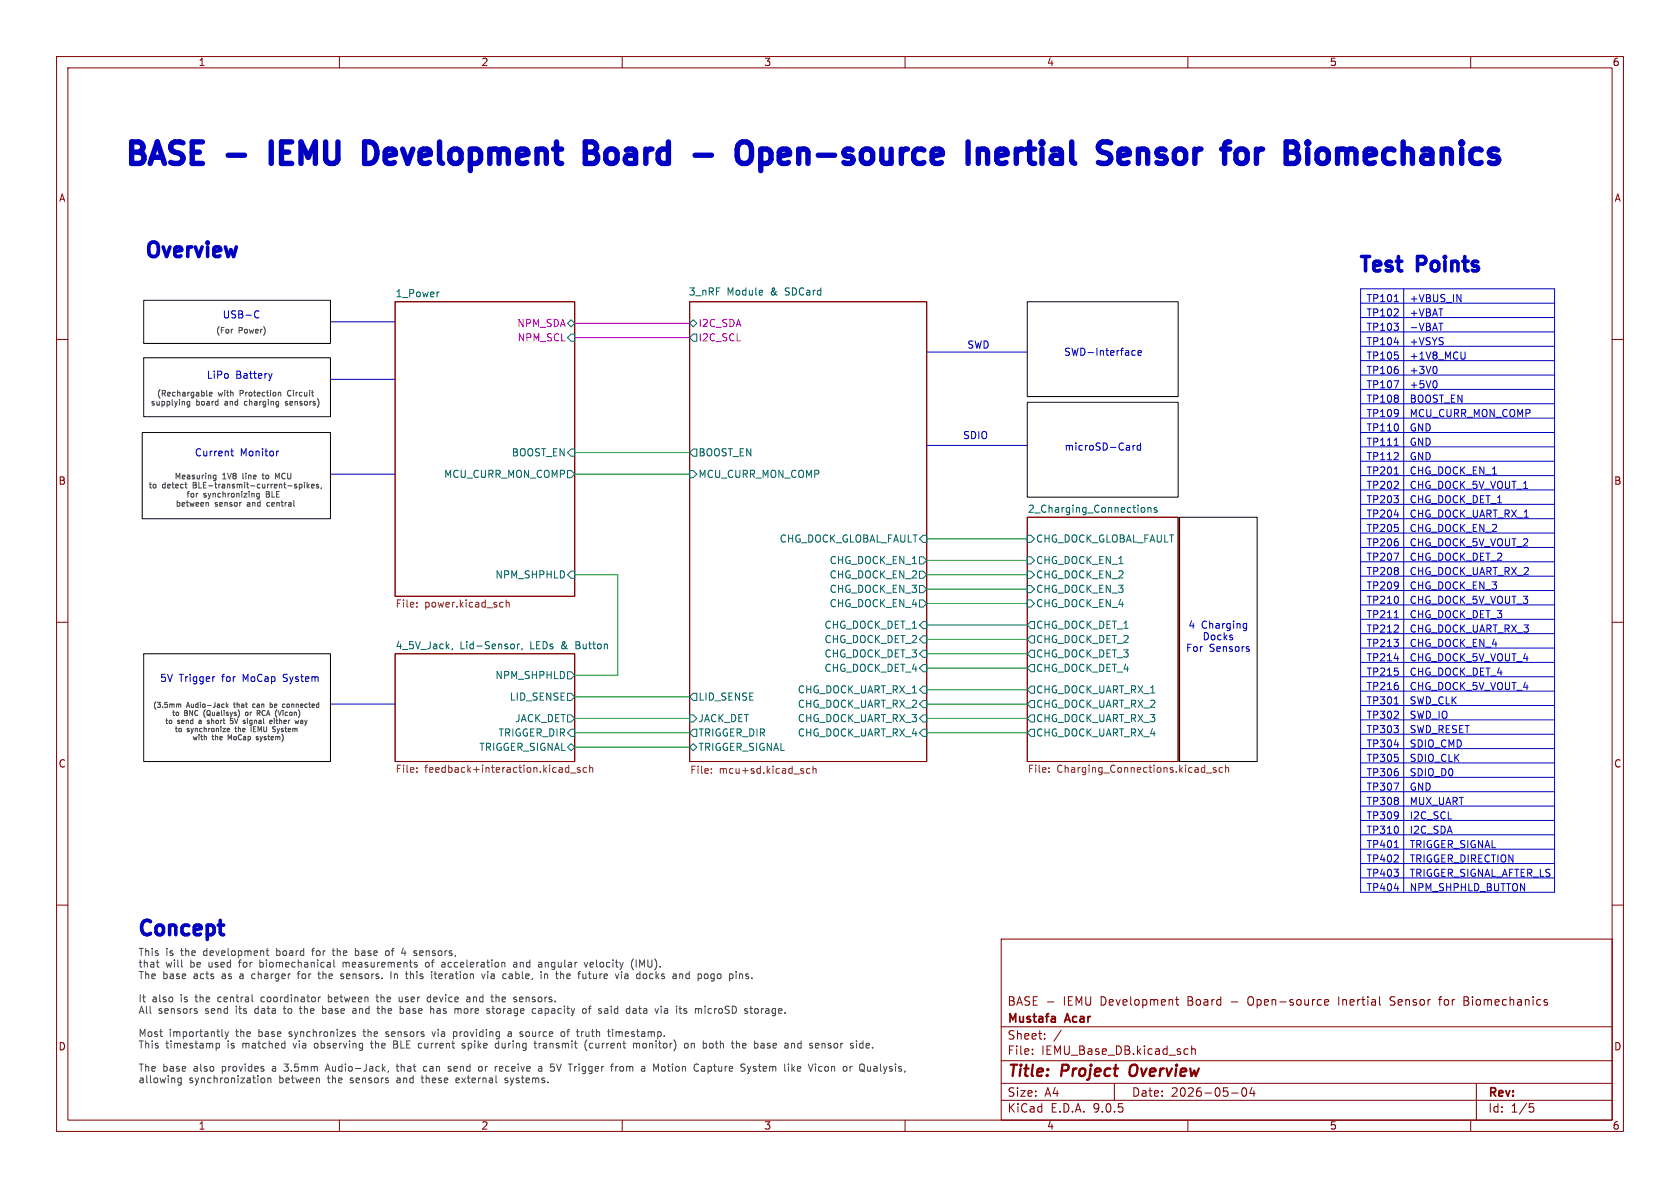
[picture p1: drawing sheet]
<svg xmlns="http://www.w3.org/2000/svg" width="297mm" height="210mm" viewBox="0 0 297 210" stroke-linecap="round" stroke-linejoin="round" font-family="sans-serif">
<g fill="none" stroke="#840000" stroke-width=".18">
<path d="M10 10h277v190h-277zM12 12h273v186h-273zM60 10v2M110 10v2M160 10v2M210 10v2M260 10v2M69.8 53.3h31.8v52.1h-31.8zM121.9 53.3h41.9v81.3h-41.9zM10 60h2M285 60h2M181.6 91.4h26.7v43.2h-26.7z"/>
<path d="M10 110h2M69.8 115.6h31.8v19h-31.8zM285 110h2M10 160h2M177 166h108v32h-108zM185.2 177.1h1.1M207.8 176.7h.6M208 176.2v1.3l.4 .2M234.2 177.2l.7-.1-.1-.3-.4-.1-.2 .2v.7h.6M236.7 176.2v1.5M245.7 177.6l.6 .1M246 176.2l-.3 .3 .1 .3 .2 .1"/>
<path d="M254.3 176.7h.6M254.9 176.2l-.4 .2v1.3M258.8 176.9h.5M259.3 176.9l.2 .1M259.5 176.3l-.7-.1v1.5h.6M259.5 176.8l-.2 .1M273.5 177.3v.3M285 160h2M60 198v2M110 198v2M160 198v2M177 194.5h108"/>
<path d="M177 191.5h108M177 187.5h108M177 181.5h108M182.5 186.3v.1M182.5 185.5v.1M184.7 183.6v.1M184.7 182.8v.1M187.6 182.1l-1.3 2M197 191.5v3M209.6 185.4l.4 .1M210 198v2M210 186.3l-.4 .1"/>
<path d="M210.7 185.5l.2-.1 .3 .1 .1 .9M210.7 184.9v1.5M217.7 193.2h1.2M219.7 192.4l.2-.1a.81 .81 0 0 1 .6 .6 .81 .81 0 0 1-.3 .8l-.2 .1a.81 .81 0 0 1-.3-1.4zM221.3 192.2l-.3 1.1h.9M221.7 192.8v1M260 198v2M261 191.5v6.5M270.4 195.1h.7M270.5 195.7h.4l.3 .3-.2 .5-.5 .1"/>
</g>
<path d="M199.9 188.5a1.5 1.5 0 0 0 0 1.6" fill="none" stroke="#840000" stroke-width=".4"/>
<g fill="none" stroke="#006464" stroke-width=".18">
<path d="M77.6 51.6l-.2 .1M100.3 57.2l.7-.7 .6 .7-.6 .6zM100.3 59.7l.7-.6h.6v1.2h-.6zM121.9 57.2l.7-.7 .6 .7-.6 .6zM122.6 59.1h.6v1.2h-.6l-.7-.6zM101 79.4h.6v1.2h-.6l-.7-.6zM100.3 83.2h.7l.6 .6-.6 .7h-.7zM121.9 83.2h.7l.6 .6-.6 .7h-.7zM121.9 80l.7-.6h.6v1.2h-.6zM162.6 98.4h.6l.6 .7-.6 .6h-.6zM163.2 94.6h.6v1.3h-.6l-.6-.6zM181.6 94.6h.6l.7 .7-.7 .6h-.6z"/>
<path d="M181.6 98.4h.6l.7 .7-.7 .6h-.6zM202 89.7l.3 .1 .1 .2-.1 .4-.3 .2M202.9 89.8l.2-.1 .3 .1 .1 .8M202.9 89.7v.9M204.5 89.8l-.3-.1-.2 .2 .1 .2 .4 .1v.3h-.5M80 114.6l-.1 .3M90.7 113.8l.2 .3v.4l-.2 .2M91.5 113.8v.9M91.8 113.8l-.3 .3M92.3 114.6l-.1 .3M100.3 118.7h.7l.6 .7-.6 .6h-.7zM101 101h.6v1.2h-.6l-.7-.6z"/>
<path d="M162.6 103.5h.6l.6 .6-.6 .7h-.6zM162.6 106h.6l.6 .7-.6 .6h-.6zM162.6 101h.6l.6 .6-.6 .6h-.6zM163.2 114.9h.6v1.3h-.6l-.6-.6zM163.2 117.5h.6v1.2h-.6l-.6-.6zM163.2 112.4h.6v1.3h-.6l-.6-.7zM163.2 109.9h.6v1.2h-.6l-.6-.6zM181.6 103.5h.6l.7 .6-.7 .7h-.6zM181.6 106h.6l.7 .7-.7 .6h-.6zM181.6 101h.6l.7 .6-.7 .6h-.6zM182.2 117.5h.7v1.2h-.7l-.6-.6zM182.2 112.4h.7v1.3h-.7l-.6-.7z"/>
<path d="M182.2 114.9h.7v1.3h-.7l-.6-.6zM182.2 109.9h.7v1.2h-.7l-.6-.6zM100.3 126.4h.7l.6 .6-.6 .6h-.7zM100.3 132.1l.7-.7 .6 .7-.6 .6zM100.3 129.5l.7-.6h.6v1.3h-.6zM100.3 122.6h.7l.6 .6-.6 .6h-.7zM121.9 126.4h.7l.6 .6-.6 .6h-.7zM121.9 132.1l.7-.7 .6 .7-.6 .6zM122.6 128.9h.6v1.3h-.6l-.7-.7zM122.6 122.6h.6v1.2h-.6l-.7-.6zM163.2 121.3h.6v1.3h-.6l-.6-.7zM163.2 123.8h.6v1.3h-.6l-.6-.6z"/>
<path d="M163.2 128.9h.6v1.3h-.6l-.6-.7zM163.2 126.4h.6v1.2h-.6l-.6-.6zM182.2 121.3h.7v1.3h-.7l-.6-.7zM182.2 126.4h.7v1.2h-.7l-.6-.6zM182.2 123.8h.7v1.3h-.7l-.6-.6zM182.2 128.9h.7v1.3h-.7l-.6-.7z"/>
</g>
<g fill="none" stroke="#725600" stroke-width=".18">
<path d="M73.7 106.5v.2M73.7 107.2v.1M88.6 106.5h.3M88.9 107.3h-.3M89.5 106.6l.2-.1h.3v.8M89.5 106v1.3M73.7 136.4v.1M73.7 135.7v.2M100.2 135.7h.4M100.6 135.3v1.2M100.6 136.5h-.4M100.9 136.6h.9"/>
<path d="M102.5 135.7h-.3l-.1 .2v.1l.4 .2v.3h-.4M103.7 135.7h-.4l-.2 .2 .1 .6h.5M104.2 135.8l.2-.1h.3l.1 .8M104.2 135.3v1.2M125.8 136.6v.1M125.8 135.9v.1M143.2 135.9h-.4l-.2 .2 .1 .5h.5M143.7 136l.2-.1h.3l.1 .8M143.7 135.4v1.3M185.5 136.4v.1M185.5 135.7v.2M213.3 136.6h.9"/>
<path d="M215 135.7h-.3l-.2 .2v.1l.5 .2v.3h-.5M216.1 135.7h-.3l-.3 .2 .1 .6h.5M216.7 135.8l.1-.1h.3l.1 .8M216.7 135.3v1.2"/>
</g>
<g fill="none" stroke="#0000c2" stroke-width=".18">
<path d="M45.2 55l.3-.1 .3 .2M45.8 56.1l-.3 .1-.3-.1M58.4 56.9h11.4M240.5 53.6h34.3M240.5 56.1h34.3M240.5 58.7h34.3M240.5 51.1h34.3v106.6h-34.3zM246.5 53.3h.7M248.2 51.1v106.6M254.4 57.1h.7M257.6 52.1l.7 1.2v-1.2M40.8 79.7h.5"/>
<path d="M41 79.3v1.1l.3 .2M48.1 66l-.3 .9M49.3 79.7l-.3 .2M58.4 67.1h11.4M163.8 62.2h17.8M163.8 78.7h17.8M200.2 62.7l.1 .1h.4M200.3 78.7v.9M200.7 78.7l-.4 .3M200.7 62h-.4l-.1 .1M201.2 62.4l.6-.1-.1-.3h-.3l-.2 .1v.7h.5M201.6 78.8l-.3-.1-.3 .3 .1 .5h.5"/>
<path d="M201.6 78.3v1.3M240.5 61.2h34.3M240.5 63.8h34.3M240.5 66.3h34.3M240.5 68.8h34.3M240.5 71.4h34.3M240.5 73.9h34.3M240.5 76.5h34.3M240.5 79h34.3M246.4 67.3h.9l-.6 1.3M246.5 60.5h.8M246.5 78.7h.7"/>
<path d="M253.7 64.8a.79 .79 0 0 1 0 1.2M253.7 67.3a.79 .79 0 0 1 0 1.3M259 62.2v1l-.2 .3M58.4 83.8h11.4M240.5 81.5h34.3M240.5 84.1h34.3M240.5 86.6h34.3M240.5 89.2h34.3M240.5 91.7h34.3M240.5 94.2h34.3M240.5 96.8h34.3M240.5 99.3h34.3"/>
<path d="M246.4 97.8h.9l-.6 1.2M246.5 83.8h.7M246.5 91h.8M37.9 119.6h.1M220 110.2l.4 .1M220.4 110.2v1l-.1 .2-.3 .1M220.4 111l-.4 .1M220.8 114.8v.3M240.5 101.9h34.3M240.5 104.4h34.3M240.5 106.9h34.3M240.5 109.5h34.3"/>
<path d="M240.5 112h34.3M240.5 114.6h34.3M240.5 117.1h34.3M240.5 119.6h34.3M246.5 109.2h.7M246.5 116.4h.8M58.4 124.5h11.4M240.5 122.2h34.3M240.5 124.7h34.3M240.5 127.3h34.3M240.5 129.8h34.3M240.5 132.3h34.3"/>
<path d="M240.5 134.9h34.3M240.5 137.4h34.3M240.5 140h34.3M246.4 138.4h.9l-.6 1.3M246.5 124.4h.7M246.5 131.6h.8M240.5 142.5h34.3M240.5 145h34.3M240.5 147.6h34.3M240.5 150.1h34.3M240.5 152.7h34.3M240.5 155.2h34.3"/>
<path d="M246.5 149.8h.7M246.5 157h.8"/>
</g>
<g fill="none" stroke="#009600" stroke-width=".18">
<path d="M101.6 83.8h20.3M101.6 80h20.3M163.8 95.3h17.8M163.8 99.1h17.8M101.6 101.6h7.6v17.8h-7.6M163.8 104.1h17.8M163.8 113h17.8M163.8 118.1h17.8M163.8 115.6h17.8M163.8 101.6h17.8M163.8 106.7h17.8M163.8 110.5h17.8"/>
<path d="M101.6 129.5h20.3M101.6 127h20.3M101.6 123.2h20.3M101.6 132.1h20.3M163.8 129.5h17.8M163.8 127h17.8M163.8 124.5h17.8M163.8 121.9h17.8"/>
</g>
<path d="M101.6 59.7h20.3M101.6 57.2h20.3" fill="none" stroke="#c200c2" stroke-width=".18"/>
<g fill="none" stroke="#484848" stroke-width=".18">
<path d="M41.1 58.2h.1M33.1 71.1v.4l.4 .1M33.5 71v.8l-.2 .2-.2-.1M36.5 69v.9l.2 .1M37 69.7l.5-.1-.1-.2-.2-.1-.2 .2 .1 .5h.3M43.3 71.1v.4M49.3 69.4h.3v.6M50.4 71.6h.3M50.7 71l-.3 .1 .1 .1 .2 .1M50.9 69.2v.6M32.9 86.2l.2 .1M36.8 88.9v.6"/>
<path d="M38.2 84v.8l-.2 .2-.2-.1M38.2 84h-.3l-.2 .2 .1 .4h.4M44.9 87.3v.6M45.4 87.3v.5h.4M45.8 87.2v.8l-.1 .2h-.3M46.3 84h.4M47.2 88.9v.5M49 84.4l-.3-.7v1M52.2 85.9l.2 .1 .1 .1-.3 .2M52.2 85.6h.2M52.9 85.6h.3l.2 .2-.1 .4h-.4M52.9 85.6v1"/>
<path d="M53.8 85.3v.1M53.8 85.6v.7M54.3 85.3v1M54.4 85.9l.3 .4M54.7 85.6l-.4 .4M55.1 85.9l.4-.1v-.2h-.3l-.1 .1v.5h.4M56.3 85.6h-.2l-.2 .1 .1 .2 .3 .1v.2h-.4M56.8 86.2l-.1 .2M31.5 124.5l.1 .1M31.6 124.6v.5M31.6 124.6l.1-.1h.2l.1 .6M36.5 130.3v.5"/>
<path d="M36.6 127.9h.3M36.6 127.4l.3 .2M39.5 124.5h.1M39.6 125l-.1 .1M40 124.2v.9M40.1 124.7l.2 .4M40.2 129.1l.4-.1-.1-.2h-.2l-.1 .1v.4h.3M40.3 124.5l-.3 .3M40.7 127.8l.4 .1M42.2 125.7l.1 .5-.2 .6M43.6 125.9l-.2 .2v.2l.2 .2M44.4 128.5v.8"/>
<path d="M44.8 124.5l-.1 .1v.3l.1 .2M45.3 130.7l.3 .1M45.5 125.6v.9M45.6 130.2l-.3 .1 .3 .2M45.7 126.1l.3 .4M45.9 126l-.4 .1M47.7 127.6l.4-.1v-.1l-.3-.1-.1 .1v.5h.4M47.8 124.5h.2l.2 .1M47.8 124.2v.9h.2l.2-.2M48.3 128.8l.4 .2M48.3 128.5h.4M48.5 127.3v.6"/>
<path d="M48.7 129.3h-.5M49.1 125.6l.3 .9M50.1 124.5h.3M50.4 125l-.3 .1M52.8 127.3l-.2 .6-.1-.4M53.4 127.6l-.3 .1v.2h.3M27.6 170.1h.5M27.9 170.9l.2 .1M32.2 170.9l.1 .1M34.7 178.7l.2 .2-.2 .2M34.7 178.3l.1 .1M44.7 172.2l-.2 .2v.4l.2 .2"/>
<path d="M46 169.7v1.3M46 170.9l.1 .1M46.4 176.2l-.3 .3v.4l.3 .2M47 168.1h.5M47.2 167.6v1.1l.3 .2M50.1 178.3h.4M50.2 177.9l.1 1.2M52.5 172.2h.5M52.8 171.8l-.1 1.2M52.9 178.3h.5M53.1 177.9v1.1l.3 .1M55.1 168.1h.5"/>
<path d="M55.3 167.7v1.2M56.2 172.2h.5M56.3 176.2v.9M56.4 171.7v1.1l.3 .2M56.7 176.2l-.4 .3M57 178.4l.4-.1 .2 .1M57 177.9v1.2M57.6 179l-.2 .1h-.4M58 175.8v1.3M58 177l.4 .1M58.4 170.2v.8M58.4 170.9l-.1 .1"/>
<path d="M58.4 170.4l-.1 .1M58.4 176.2l-.4 .1M58.7 168.1h.5M58.9 167.6v1.1l.3 .2M59 169.7v1.1l.2 .2M60.3 172.2h.4M60.3 172.5l.5 .3-.1 .1-.4 .1M60.6 170.1v.9M61 170.1l-.4 .1M62.4 178.4h.5v.7M62.4 179.1h.5M62.8 168.1h.4l.2 .1"/>
<path d="M62.8 167.6v1.3M62.9 178.6l-.5 .1M63.4 168.8l-.2 .1h-.4M66.5 176.2h.4M66.6 178.3h.5M66.6 175.8v1.1l.3 .2M67 179.1h.1M67.5 177.9v1.2M67.7 178.3l-.2 .1M68.2 168.2l.4-.1 .2 .2-.1 .6h-.3l-.2-.1M69.1 171.7v1.3M69.7 172.2v.8"/>
<path d="M70.2 172.2h-.3l-.2 .1M71 168.5h.8M71.1 177l-.2 .1-.3-.1M71.1 176.2v.9M71.2 178.4l.2 .1-.2 .6M71.6 168.1v.8M71.9 178.7v.4M72.6 171.7v1.3M72.9 172.2l-.3 .1M73.7 170.6v.3M74.4 168.1l-.2 .2v.4l.2 .2M74.8 168.4l-.6 .1"/>
<path d="M75.8 170.2l-.3-.1-.3 .3 .1 .4 .2 .2 .3-.1M75.8 176.2l.3 .1M76.1 177l-.3 .1M76.1 175.8v1.3M76.7 172.2h.5M76.9 171.7v1.1l.3 .2M77.6 178.3l-.3 .1M77.7 178.7h-.3l-.2 .1 .1 .3h.4M77.8 172.2l-.2 .1v.5l.2 .2M78.2 172.5l-.6 .1M78.2 170.1h.3l.2 .2v.7M78.7 170.9l-.5 .1"/>
<path d="M78.7 170.4l-.5 .1M81.3 178.3l.2 .2v.6M82.7 176.2h.2l.2 .2v.7M83.1 177l-.4 .1M83.1 176.6h-.4M85.1 172.2l.3 .8 .3-.8M86.2 172.2v.8M87 178.3h.4M87.1 177.9v1.1l.3 .1M87.7 176.4l.3-.2 .2 .2M87.7 175.8v1.3M90 172.2h.5l.1 .8"/>
<path d="M90 172.9h.6M90.6 172.5l-.6 .1M90.8 170.2h.5l.1 .8M91.4 170.4l-.5 .1-.1 .2 .1 .3 .5-.1M92.4 176.3l-.4-.1-.1 .2v.6h.5M92.5 176.6l-.6 .1M95.2 178.4h.5l.1 .7M95.6 170.1l.2 .2v.7M95.8 178.6l-.4 .1-.2 .1 .2 .3h.4M95.8 170.9l-.1 .1M95.8 170.4l-.1 .1M96.8 172.2v.8"/>
<path d="M100.3 172.2l-.1 .6 .2 .2h.2M100.8 172.5l-.6 .1M103.3 170.1l.3 .9 .3-.9M104 178.3h.5M104 172.2h.5M104.2 171.7v1.1l.3 .2M104.5 177.9l-.3 .2v1M104.7 170.1h-.2l-.2 .2 .1 .6 .3 .1M104.9 170.4l-.6 .1M108.1 177.9v.1M108.1 178.3v.8M111 172.2v.8"/>
<path d="M111 172.5h-.4l-.2 .2 .2 .3 .4-.1M111.7 170.9l.3 .5M112 169.5l-.3 .6M112.5 169.7v1.3M112.9 178.3h.5M113.1 177.9v1.1l.3 .1M113.5 170.6l-.4-.9v1.3M115 172.2l-.2 .6 .2 .1 .3 .1M117.6 178.3l.4 .1v.7M118 179.1h-.4M118 178.6l-.4 .1M121.8 172.2h-.3l-.3 .2 .2 .5h.4"/>
<path d="M121.8 171.7v1.3M125.3 178.4h.5M125.3 179.1h.5M125.9 172.2h.4M126.3 172.9l-.4 .1M126.3 172.2v1l-.2 .2h-.3M132.3 172.2h-.3l-.2 .2 .6 .4M132.4 172.8l-.2 .2-.4-.1M133.8 178.3l.3 .2v.4l-.3 .2M134.6 178.3v.8M135 178.3l-.4 .2M32 190.6v1l-.2 .2h-.3"/>
<path d="M32 190.6h-.3l-.3 .2 .2 .5h.4M38.2 184.4v1.3M38.7 184.5l.1 .2v.5l-.2 .1-.4-.1M39.2 182v1l.2 .2M39.8 182.4l.3 .8M40.1 183.2l-.3 .5M40.4 182.4l-.3 .8M46.3 190.6l-.1 .1M46.7 190.6l.1 .2-.1 .5-.1 .1-.4-.1M47.3 190.7l.2-.1h.3l.1 .8M47.3 190.6v.8M50.2 188.1h.8"/>
<path d="M50.2 189.2l.2 .2M55.7 184.5l-.1 .2 .1 .5M57.6 189h.6M57.9 188.1l-.4 1.3M62.3 182.7l.5 .3v.2h-.4M62.3 182.4h.5M64.2 182.4h.4M64.3 182l.1 1.2M65.5 184.4h.5M65.7 184v1.1l.3 .2M68.2 183.2h.4M68.6 182.4l-.4 .2 .1 .1 .3 .1"/>
<path d="M68.7 189.3l-.1 .2M69.6 184v1.3l.6-.1M69.6 184.6h.4M70 188.5h.5M70 184.6l.2 .1M70.1 184.5l-.1 .1M70.2 188.1v1.1l.3 .2M70.3 190.9l-.2 .2 .2 .3M70.3 190.6h-.1M74.2 184.4l.4 .1M74.4 190.6h.5M74.6 185.2l-.4 .1"/>
<path d="M74.6 190.1v1.1l.3 .2M75.5 188.6l-.4-.1-.2 .3 .1 .5h.5M76.4 182.4l.3 .8 .3-.8M79.4 188.5l.3 .1M79.4 188.9l.3 .1 .1 .2-.2 .2h-.3M80.3 182.4h.4l.1 .2-.1 .5-.4 .1M81.1 190.6h-.3l-.2 .1 .1 .6h.4M81.2 190.9l-.6 .1M81.8 184.5v.3l.4 .1v.2l-.1 .2-.4-.1M85 188.5l.3 .3v.3l-.3 .3M88.2 185.2l-.4 .1M88.2 184v1.3"/>
<path d="M88.5 188.5l.3 .1 .1 .2-.6 .1M88.8 189.3l-.3 .1M89.7 190.6h-.3l-.1 .1v.2l.4 .1v.3h-.4M89.9 182.4h.4l.1 .8M90.4 182.7h-.4l-.2 .2 .2 .3h.4M93.1 182.4l-.2 .2 .2 .6M94.4 184.4h.5M94.6 185.2l.3 .1M95.3 184.4v.9M95.6 188.5l.2 .2v.7M95.7 184.4l-.4 .3M95.8 189.3l-.4 .1"/>
<path d="M95.8 188.8l-.4 .1M99.2 188.1l-.4 1.3M99.4 182.4h.3l.1 .2v.5l-.4 .1M100.2 182.4h.5M100.6 182l-.2 .1v1.1M102.4 188.1v.1M102.4 188.5v.9M103 182.4h.2M103.6 184.1a1.47 1.47 0 0 0 .2 1.7M104.8 184.5l-.4-.1-.2 .3 .1 .5h.5M108.3 182v.1M108.3 182.4v.8"/>
<path d="M108.9 182.4v.8M109.3 182.4l-.4 .1M110.2 188.6l-.4-.1-.2 .3 .1 .5 .3 .1 .2-.2M112.5 184.5v.1M112.5 184.6v.7M112.6 184.5l-.1 .1M113 184.5l.1 .8M113.7 184.5l-.1 .2 .1 .5M116 189l-.4-.9v1.3M118 188.5h.5M121.1 184.5l.3-.1 .3 .3-.2 .5h-.4M122.2 184.5l.2-.1 .3 .1 .1 .8"/>
<path d="M122.2 184.4v.9M124.4 188.5l.2 .2v.7M124.6 189.3l-.5 .1M124.6 188.8l-.5 .1M125.2 189.3l.3 .1M125.2 188.5v1.3M125.5 188.5l-.3 .1M126 184.5l.1 .2-.1 .5M126.4 184.4h.5M131.8 184.5l-.3-.1-.2 .2v.6h.5M131.9 184.7l-.6 .1M133.6 188.6l-.3-.1-.1 .2v.2l.4 .1v.3h-.4"/>
<path d="M135.6 185.2l.4 .1M136 184.4l-.4 .2 .1 .2h.3M141 188.9l.6-.1-.1-.2-.4-.1-.1 .2v.6h.5M141.5 184.4l-.4 .1-.1 .2 .1 .5 .4 .1M145.5 184.4l.4 .2v.7M146.4 188.6l-.4-.1-.2 .3 .1 .5 .3 .1 .2-.2M152.2 189.1l.6 .3M152.8 188.3l-.3-.2a.43 .43 0 0 0-.5 .4v.4a.43 .43 0 0 0 .3 .5 .43 .43 0 0 0 .5-.2M153.5 184.4h-.2l-.2 .2 .1 .6 .3 .1M153.7 184.7l-.6 .1M155.7 188.1v1.1l.1 .2"/>
</g>
<g fill="none" stroke="#0000c2" stroke-width=".95">
<path d="M40.3 27.4h2.9M48 25.1v3.8M64.5 25.1h.9a2.02 2.02 0 0 1 1.1 2.9l-.6 .7-.5 .2h-.9M103.5 25.1h1.2a.93 .93 0 0 1 .8 .9 .93 .93 0 0 1-.8 .9M103.5 26.9h1.2M104.7 26.9a1.01 1.01 0 0 1 1 .9 1.01 1.01 0 0 1-.8 1.1h-1.4M108.7 26.5a1.03 1.03 0 0 0-1.6 .6v1.1a1.03 1.03 0 0 0 1.6 .5M130.3 27.6v-1.2a1.27 1.27 0 0 1 1.3-1.4 1.27 1.27 0 0 1 1.3 1.4v1.2M134.5 26.5l.4-.1h.7l.5 .3 .2 .4v1.1l-.2 .3-.5 .4h-.7M134.5 26.4v3.8M139.6 26.9l-.2-.4-.4-.1h-.7l-.4 .1-.1 .4v1.5l.1 .3 .4 .2h.7l.4-.2M139.6 27.3l-1.8 .3"/>
<path d="M176.2 27.6l1.8-.3-.1-.8-.4-.1h-.7l-.4 .1-.2 .4v1.5l.2 .3 .4 .2h.7l.4-.2M179.7 26.4v2.5M180.8 26.4a.97 .97 0 0 0-1.1 .7M181.5 26.4h1.4M182 25.1v3.3l.2 .3 .4 .2M202.7 26.5l.2 .4v2M206 26.5l-.4-.1h-.5l-.4 .1-.2 .4 .2 .5 1.3 .4 .2 .4-.2 .5-.4 .2h-.7l-.4-.2M228.7 25.1a.93 .93 0 0 1 .7 .9 .93 .93 0 0 1-.7 .9 1.01 1.01 0 0 1 .9 .9 1.01 1.01 0 0 1-.8 1.1M231.2 25.1v.3M231.2 26.4v2.5M231.2 25.1l-.2 .2 .2 .1M231.2 25.1l.2 .2-.2 .1"/>
<path d="M241.9 26.4h.7l.4 .1 .2 .8-1.8 .3M243 28.7l-.4 .2h-.7M245 26.5l-.4 .6v1.1l.4 .5"/>
</g>
<path d="M38.6 163.5h.9M39.3 165.2h.2" fill="none" stroke="#0000c2" stroke-width=".63"/>
<path d="M25.4 53.1h33v7.6h-33zM181.6 53.3h26.7v16.8h-26.7zM25.1 76.5h33.3v15.2h-33.3zM25.4 63.2h33v10.5h-33zM181.6 71.1h26.7v16.8h-26.7zM208.5 91.4h13.7v43.2h-13.7zM25.4 115.6h33v19h-33z" fill="none" stroke="#000" stroke-width=".18"/>
<g font-size="5.3" fill="#0000c2">
<text x="21.3" y="30.5">BASE</text>
<text x="50.2" y="30.5">IEMU</text>
<text x="68.8" y="30.5">Development</text>
<text x="109.9" y="30.5">Board</text>
<text x="131.4" y="30.5">-</text>
<text x="141.1" y="30.5">Open-source</text>
<text x="183.9" y="30.5">Inertial</text>
<text x="209.2" y="30.5">Sensor</text>
<text x="233.4" y="30.5">for</text>
<text x="246.4" y="30.5">Biomechanics</text>
</g>
<g font-size="3.5" fill="#0000c2">
<text x="25.4" y="46.4">Overview</text>
<text x="240" y="49">Test</text>
<text x="251" y="49">Points</text>
<text x="24.1" y="166.3">Concept</text>
</g>
<g font-size="2.8" fill="#840000">
<text x="178" y="190.9">Title:</text>
<text x="187.7" y="190.9">Project</text>
<text x="200.6" y="190.9">Overview</text>
</g>
<g font-size="2.1" fill="#840000">
<text x="178" y="178">BASE -</text>
<text x="188" y="178">IEMU Development</text>
<text x="210.2" y="178">Board</text>
<text x="218" y="178">-</text>
<text x="221.2" y="178">Open-source</text>
<text x="237.3" y="178">Inertial</text>
<text x="246.6" y="178">Sensor</text>
<text x="255.5" y="178">for</text>
<text x="259.9" y="178">Biomechanics</text>
<text x="178" y="184">Sheet:</text>
<text x="178" y="181.2">Mustafa</text>
<text x="188.5" y="181.2">Acar</text>
<text x="178" y="186.7">File:</text>
<text x="184.1" y="186.7">IEMU_Base_DB.kicad_sch</text>
<text x="178" y="196.9">KiCad</text>
<text x="178" y="194.1">Size:</text>
<text x="184.7" y="194.1">A4</text>
<text x="185.7" y="196.9">E.D.A.</text>
<text x="193.3" y="196.9">9.0.5</text>
<text x="200" y="194.1">Date:</text>
<text x="207" y="194.1">2026-05-04</text>
<text x="263" y="194.3">Rev:</text>
<text x="263" y="196.9">Id:</text>
<text x="267.1" y="196.9">1/5</text>
</g>
<g font-size="1.8" fill="#840000">
<text x="35" y="11.9">1</text>
<text x="85" y="11.9">2</text>
<text x="135" y="11.9">3</text>
<text x="185" y="11.9">4</text>
<text x="235" y="11.9">5</text>
<text x="285" y="11.9">6</text>
<text x="10.3" y="35.9">A</text>
<text x="285.3" y="35.9">A</text>
<text x="10.3" y="85.9">B</text>
<text x="285.3" y="85.9">B</text>
<text x="10.3" y="135.9">C</text>
<text x="285.3" y="135.9">C</text>
<text x="10.3" y="185.9">D</text>
<text x="285.3" y="185.9">D</text>
<text x="35" y="199.9">1</text>
<text x="85" y="199.9">2</text>
<text x="135" y="199.9">3</text>
<text x="185" y="199.9">4</text>
<text x="235" y="199.9">5</text>
<text x="285" y="199.9">6</text>
</g>
<g font-size="1.8" fill="#006464">
<text x="69.8" y="52.6">1_Power</text>
<text x="121.7" y="52.3">3_nRF</text>
<text x="128.5" y="52.3">Module</text>
<text x="136.3" y="52.3">&amp;</text>
<text x="139.1" y="52.3">SDCard</text>
<text x="90.4" y="80.9">BOOST_EN</text>
<text x="123.4" y="80.9">BOOST_EN</text>
<text x="78.4" y="84.7">MCU_CURR_MON_COMP</text>
<text x="123.4" y="84.7">MCU_CURR_MON_COMP</text>
<text x="181.6" y="90.7">2_Charging_Connections</text>
<text x="137.7" y="96.1">CHG_DOCK_GLOBAL_FAULT</text>
<text x="146.6" y="99.9">CHG_DOCK_EN_1</text>
<text x="183.1" y="96.1">CHG_DOCK_GLOBAL_FAULT</text>
<text x="183.1" y="99.9">CHG_DOCK_EN_1</text>
<text x="87.5" y="102.5">NPM_SHPHLD</text>
<text x="146.6" y="105">CHG_DOCK_EN_3</text>
<text x="146.6" y="107.5">CHG_DOCK_EN_4</text>
<text x="146.6" y="102.5">CHG_DOCK_EN_2</text>
<text x="183.1" y="105">CHG_DOCK_EN_3</text>
<text x="183.1" y="107.5">CHG_DOCK_EN_4</text>
<text x="183.1" y="102.5">CHG_DOCK_EN_2</text>
<text x="145.7" y="113.9">CHG_DOCK_DET_2</text>
<text x="145.7" y="111.4">CHG_DOCK_DET_1</text>
<text x="183.1" y="113.9">CHG_DOCK_DET_2</text>
<text x="183.1" y="111.4">CHG_DOCK_DET_1</text>
<text x="69.8" y="114.9">4_5V_Jack,</text>
<text x="81.3" y="114.9">Lid-Sensor,</text>
<text x="93.8" y="114.9">LEDs</text>
<text x="99.5" y="114.9">&amp;</text>
<text x="102.2" y="114.9">Button</text>
<text x="145.7" y="116.4">CHG_DOCK_DET_3</text>
<text x="145.7" y="119">CHG_DOCK_DET_4</text>
<text x="183.1" y="119">CHG_DOCK_DET_4</text>
<text x="183.1" y="116.4">CHG_DOCK_DET_3</text>
<text x="87.5" y="120.2">NPM_SHPHLD</text>
<text x="90" y="124.1">LID_SENSE</text>
<text x="123.4" y="124.1">LID_SENSE</text>
<text x="140.9" y="122.8">CHG_DOCK_UART_RX_1</text>
<text x="140.9" y="125.3">CHG_DOCK_UART_RX_2</text>
<text x="183.1" y="122.8">CHG_DOCK_UART_RX_1</text>
<text x="183.1" y="125.3">CHG_DOCK_UART_RX_2</text>
<text x="88" y="130.4">TRIGGER_DIR</text>
<text x="91" y="127.9">JACK_DET</text>
<text x="123.4" y="127.9">JACK_DET</text>
<text x="123.4" y="130.4">TRIGGER_DIR</text>
<text x="140.9" y="130.4">CHG_DOCK_UART_RX_4</text>
<text x="140.9" y="127.9">CHG_DOCK_UART_RX_3</text>
<text x="183.1" y="127.9">CHG_DOCK_UART_RX_3</text>
<text x="183.1" y="130.4">CHG_DOCK_UART_RX_4</text>
<text x="84.6" y="132.9">TRIGGER_SIGNAL</text>
<text x="123.4" y="132.9">TRIGGER_SIGNAL</text>
</g>
<g font-size="1.8" fill="#0000c2">
<text x="241.5" y="53.7">TP101</text>
<text x="249.1" y="53.7">+VBUS_IN</text>
<text x="39.3" y="56.5">USB-C</text>
<text x="241.5" y="56.3">TP102</text>
<text x="241.5" y="58.8">TP103</text>
<text x="249.1" y="56.3">+VBAT</text>
<text x="249.1" y="58.8">-VBAT</text>
<text x="170.9" y="61.8">SWD</text>
<text x="188" y="63.1">SWD-Interface</text>
<text x="241.5" y="61.4">TP104</text>
<text x="241.5" y="63.9">TP105</text>
<text x="249.1" y="61.4">+VSYS</text>
<text x="249.1" y="63.9">+1V8_MCU</text>
<text x="36.5" y="67.2">LiPo</text>
<text x="41.7" y="67.2">Battery</text>
<text x="241.5" y="66.4">TP106</text>
<text x="241.5" y="69">TP107</text>
<text x="241.5" y="71.5">TP108</text>
<text x="249.1" y="66.4">+3V0</text>
<text x="249.1" y="69">+5V0</text>
<text x="249.1" y="71.5">BOOST_EN</text>
<text x="170.2" y="77.8">SDIO</text>
<text x="241.5" y="74.1">TP109</text>
<text x="241.5" y="76.6">TP110</text>
<text x="249.1" y="74.1">MCU_CURR_MON_COMP</text>
<text x="249.1" y="76.6">GND</text>
<text x="34.3" y="80.9">Current</text>
<text x="42.5" y="80.9">Monitor</text>
<text x="188.1" y="79.9">microSD-Card</text>
<text x="241.5" y="79.1">TP111</text>
<text x="241.5" y="81.7">TP112</text>
<text x="249.1" y="79.1">GND</text>
<text x="249.1" y="81.7">GND</text>
<text x="241.5" y="84.2">TP201</text>
<text x="241.5" y="86.8">TP202</text>
<text x="241.5" y="89.3">TP203</text>
<text x="249.1" y="84.2">CHG_DOCK_EN_1</text>
<text x="249.1" y="86.8">CHG_DOCK_5V_VOUT_1</text>
<text x="249.1" y="89.3">CHG_DOCK_DET_1</text>
<text x="241.5" y="91.8">TP204</text>
<text x="241.5" y="94.4">TP205</text>
<text x="249.1" y="91.8">CHG_DOCK_UART_RX_1</text>
<text x="249.1" y="94.4">CHG_DOCK_EN_2</text>
<text x="241.5" y="96.9">TP206</text>
<text x="241.5" y="99.5">TP207</text>
<text x="241.5" y="102">TP208</text>
<text x="249.1" y="96.9">CHG_DOCK_5V_VOUT_2</text>
<text x="249.1" y="99.5">CHG_DOCK_DET_2</text>
<text x="249.1" y="102">CHG_DOCK_UART_RX_2</text>
<text x="241.5" y="104.5">TP209</text>
<text x="241.5" y="107.1">TP210</text>
<text x="249.1" y="104.5">CHG_DOCK_EN_3</text>
<text x="249.1" y="107.1">CHG_DOCK_5V_VOUT_3</text>
<text x="210" y="111.3">4</text>
<text x="212.4" y="111.3">Charging</text>
<text x="212.5" y="113.4">Docks</text>
<text x="241.5" y="109.6">TP211</text>
<text x="241.5" y="112.2">TP212</text>
<text x="249.1" y="109.6">CHG_DOCK_DET_3</text>
<text x="249.1" y="112.2">CHG_DOCK_UART_RX_3</text>
<text x="209.6" y="115.4">For</text>
<text x="213.8" y="115.4">Sensors</text>
<text x="241.5" y="114.7">TP213</text>
<text x="241.5" y="117.2">TP214</text>
<text x="241.5" y="119.8">TP215</text>
<text x="249.1" y="114.7">CHG_DOCK_EN_4</text>
<text x="249.1" y="117.2">CHG_DOCK_5V_VOUT_4</text>
<text x="249.1" y="119.8">CHG_DOCK_DET_4</text>
<text x="28.2" y="120.8">5V</text>
<text x="31.7" y="120.8">Trigger</text>
<text x="39.4" y="120.8">for</text>
<text x="43.2" y="120.8">MoCap</text>
<text x="50.5" y="120.8">System</text>
<text x="241.5" y="122.3">TP216</text>
<text x="241.5" y="124.9">TP301</text>
<text x="249.1" y="122.3">CHG_DOCK_5V_VOUT_4</text>
<text x="249.1" y="124.9">SWD_CLK</text>
<text x="241.5" y="127.4">TP302</text>
<text x="241.5" y="129.9">TP303</text>
<text x="249.1" y="127.4">SWD_IO</text>
<text x="249.1" y="129.9">SWD_RESET</text>
<text x="241.5" y="132.5">TP304</text>
<text x="241.5" y="135">TP305</text>
<text x="241.5" y="137.6">TP306</text>
<text x="249.1" y="132.5">SDIO_CMD</text>
<text x="249.1" y="135">SDIO_CLK</text>
<text x="249.1" y="137.6">SDIO_D0</text>
<text x="241.5" y="140.1">TP307</text>
<text x="241.5" y="142.6">TP308</text>
<text x="249.1" y="140.1">GND</text>
<text x="249.1" y="142.6">MUX_UART</text>
<text x="241.5" y="145.2">TP309</text>
<text x="241.5" y="147.7">TP310</text>
<text x="249.1" y="145.2">I2C_SCL</text>
<text x="249.1" y="147.7">I2C_SDA</text>
<text x="241.5" y="150.3">TP401</text>
<text x="241.5" y="152.8">TP402</text>
<text x="241.5" y="155.3">TP403</text>
<text x="249.1" y="150.3">TRIGGER_SIGNAL</text>
<text x="249.1" y="152.8">TRIGGER_DIRECTION</text>
<text x="249.1" y="155.3">TRIGGER_SIGNAL_AFTER_LS</text>
<text x="241.5" y="157.9">TP404</text>
<text x="249.1" y="157.9">NPM_SHPHLD_BUTTON</text>
</g>
<g font-size="1.8" fill="#c200c2">
<text x="91.3" y="58">NPM_SDA</text>
<text x="123.4" y="58">I2C_SDA</text>
<text x="91.4" y="60.6">NPM_SCL</text>
<text x="123.4" y="60.6">I2C_SCL</text>
</g>
<g font-size="1.8" fill="#725600">
<text x="69.8" y="107.7">File:</text>
<text x="75.1" y="107.7">power.kicad_sch</text>
<text x="69.8" y="136.9">File:</text>
<text x="75.1" y="136.9">feedback+interaction.kicad_sch</text>
<text x="121.9" y="137.1">File:</text>
<text x="127.1" y="137.1">mcu+sd.kicad_sch</text>
<text x="181.6" y="136.9">File:</text>
<text x="186.8" y="136.9">Charging_Connections.kicad_sch</text>
</g>
<g font-size="1.8" fill="#484848">
<text x="24.4" y="169.2">This</text>
<text x="24.4" y="171.2">that</text>
<text x="24.4" y="173.3">The</text>
<text x="28.8" y="173.3">base</text>
<text x="29.3" y="171.2">will</text>
<text x="29.3" y="169.2">is</text>
<text x="32.1" y="169.2">the</text>
<text x="33.7" y="171.2">be</text>
<text x="34.3" y="173.3">acts</text>
<text x="36.2" y="169.2">development</text>
<text x="37.1" y="171.2">used</text>
<text x="39.5" y="173.3">as</text>
<text x="42.7" y="171.2">for</text>
<text x="42.9" y="173.3">a</text>
<text x="45.2" y="173.3">charger</text>
<text x="46.6" y="171.2">biomechanical</text>
<text x="49.3" y="169.2">board</text>
<text x="53.5" y="173.3">for</text>
<text x="55.9" y="169.2">for</text>
<text x="57.4" y="173.3">the</text>
<text x="59.7" y="169.2">the</text>
<text x="61.5" y="171.2">measurements</text>
<text x="61.5" y="173.3">sensors.</text>
<text x="63.8" y="169.2">base</text>
<text x="69.4" y="169.2">of</text>
<text x="70.5" y="173.3">In</text>
<text x="72.5" y="169.2">4</text>
<text x="73.5" y="173.3">this</text>
<text x="74.9" y="169.2">sensors,</text>
<text x="76.3" y="171.2">of</text>
<text x="78.1" y="173.3">iteration</text>
<text x="79.3" y="171.2">acceleration</text>
<text x="87.3" y="173.3">via</text>
<text x="91.2" y="173.3">cable,</text>
<text x="92.3" y="171.2">and</text>
<text x="96.9" y="171.2">angular</text>
<text x="98.1" y="173.3">in</text>
<text x="101" y="173.3">the</text>
<text x="105.2" y="173.3">future</text>
<text x="105.2" y="171.2">velocity</text>
<text x="112" y="173.3">via</text>
<text x="113.7" y="171.2">(IMU).</text>
<text x="115.9" y="173.3">docks</text>
<text x="122.5" y="173.3">and</text>
<text x="127.1" y="173.3">pogo</text>
<text x="132.9" y="173.3">pins.</text>
<text x="24.4" y="177.4">It</text>
<text x="24.4" y="179.4">All</text>
<text x="26.9" y="177.4">also</text>
<text x="28" y="179.4">sensors</text>
<text x="32" y="177.4">is</text>
<text x="34.9" y="177.4">the</text>
<text x="36.4" y="179.4">send</text>
<text x="39" y="177.4">central</text>
<text x="42" y="179.4">its</text>
<text x="45.5" y="179.4">data</text>
<text x="46.8" y="177.4">coordinator</text>
<text x="50.9" y="179.4">to</text>
<text x="53.9" y="179.4">the</text>
<text x="58" y="179.4">base</text>
<text x="58.9" y="177.4">between</text>
<text x="63.6" y="179.4">and</text>
<text x="67.7" y="177.4">the</text>
<text x="68.2" y="179.4">the</text>
<text x="71.8" y="177.4">user</text>
<text x="72.4" y="179.4">base</text>
<text x="77" y="177.4">device</text>
<text x="78" y="179.4">has</text>
<text x="82.5" y="179.4">more</text>
<text x="84.2" y="177.4">and</text>
<text x="88.3" y="179.4">storage</text>
<text x="88.8" y="177.4">the</text>
<text x="92.9" y="177.4">sensors.</text>
<text x="96.6" y="179.4">capacity</text>
<text x="105.7" y="179.4">of</text>
<text x="108.7" y="179.4">said</text>
<text x="113.8" y="179.4">data</text>
<text x="119.2" y="179.4">via</text>
<text x="123.1" y="179.4">its</text>
<text x="126.6" y="179.4">microSD</text>
<text x="135.6" y="179.4">storage.</text>
<text x="24.4" y="183.5">Most</text>
<text x="24.4" y="185.6">This</text>
<text x="29.3" y="185.6">timestamp</text>
<text x="29.9" y="183.5">importantly</text>
<text x="40.3" y="185.6">is</text>
<text x="41.8" y="183.5">the</text>
<text x="43.1" y="185.6">matched</text>
<text x="46" y="183.5">base</text>
<text x="51.6" y="183.5">synchronizes</text>
<text x="52.4" y="185.6">via</text>
<text x="56.2" y="185.6">observing</text>
<text x="65" y="183.5">the</text>
<text x="66.5" y="185.6">the</text>
<text x="69.1" y="183.5">sensors</text>
<text x="70.6" y="185.6">BLE</text>
<text x="75.2" y="185.6">current</text>
<text x="77.5" y="183.5">via</text>
<text x="81.4" y="183.5">providing</text>
<text x="83.2" y="185.6">spike</text>
<text x="89.3" y="185.6">during</text>
<text x="91.3" y="183.5">a</text>
<text x="93.6" y="183.5">source</text>
<text x="96.4" y="185.6">transmit</text>
<text x="101.1" y="183.5">of</text>
<text x="104.1" y="183.5">truth</text>
<text x="105.4" y="185.6">(current</text>
<text x="109.8" y="183.5">timestamp.</text>
<text x="114.2" y="185.6">monitor)</text>
<text x="123.5" y="185.6">on</text>
<text x="127" y="185.6">both</text>
<text x="132.3" y="185.6">the</text>
<text x="136.5" y="185.6">base</text>
<text x="142" y="185.6">and</text>
<text x="146.7" y="185.6">sensor</text>
<text x="154.1" y="185.6">side.</text>
<text x="24.4" y="189.6">The</text>
<text x="24.4" y="191.7">allowing</text>
<text x="28.8" y="189.6">base</text>
<text x="33.4" y="191.7">synchronization</text>
<text x="34.3" y="189.6">also</text>
<text x="39.5" y="189.6">provides</text>
<text x="48.6" y="189.6">a</text>
<text x="49.5" y="191.7">between</text>
<text x="50.9" y="189.6">3.5mm</text>
<text x="58.3" y="191.7">the</text>
<text x="58.5" y="189.6">Audio-Jack,</text>
<text x="62.4" y="191.7">sensors</text>
<text x="70.8" y="191.7">and</text>
<text x="71.2" y="189.6">that</text>
<text x="75.4" y="191.7">these</text>
<text x="76.1" y="189.6">can</text>
<text x="80.7" y="189.6">send</text>
<text x="81.7" y="191.7">external</text>
<text x="86.3" y="189.6">or</text>
<text x="89.4" y="189.6">receive</text>
<text x="90.5" y="191.7">systems.</text>
<text x="97.3" y="189.6">a</text>
<text x="99.6" y="189.6">5V</text>
<text x="103.1" y="189.6">Trigger</text>
<text x="110.8" y="189.6">from</text>
<text x="116.3" y="189.6">a</text>
<text x="118.6" y="189.6">Motion</text>
<text x="126" y="189.6">Capture</text>
<text x="134.5" y="189.6">System</text>
<text x="142.4" y="189.6">like</text>
<text x="146.9" y="189.6">Vicon</text>
<text x="153.2" y="189.6">or</text>
<text x="156.3" y="189.6">Qualysis,</text>
</g>
<g font-size="1.4" fill="#484848">
<text x="38.1" y="59.2">(For</text>
<text x="42.2" y="59.2">Power)</text>
<text x="26.6" y="71.9">supplying</text>
<text x="27.6" y="70.3">(Rechargable</text>
<text x="34.7" y="71.9">board</text>
<text x="38.6" y="70.3">with</text>
<text x="39.9" y="71.9">and</text>
<text x="42.6" y="70.3">Protection</text>
<text x="43.7" y="71.9">charging</text>
<text x="51.2" y="71.9">sensors)</text>
<text x="51.3" y="70.3">Circuit</text>
<text x="26.2" y="86.5">to</text>
<text x="28.7" y="86.5">detect</text>
<text x="30.8" y="84.9">Measuring</text>
<text x="31" y="89.8">between</text>
<text x="32.9" y="88.2">for</text>
<text x="34.3" y="86.5">BLE-transmit-current-spikes,</text>
<text x="36" y="88.2">synchronizing</text>
<text x="38" y="89.8">sensor</text>
<text x="39.3" y="84.9">1V8</text>
<text x="43.1" y="84.9">line</text>
<text x="43.9" y="89.8">and</text>
<text x="46.9" y="84.9">to</text>
<text x="47.2" y="88.2">BLE</text>
<text x="47.6" y="89.8">central</text>
<text x="49.4" y="84.9">MCU</text>
</g>
<g font-size="1.2" fill="#484848">
<text x="27" y="125.3">(3.5mm</text>
<text x="33" y="125.3">Audio-Jack</text>
<text x="41.6" y="125.3">that</text>
<text x="45.2" y="125.3">can</text>
<text x="48.5" y="125.3">be</text>
<text x="51" y="125.3">connected</text>
<text x="29.1" y="128.2">to</text>
<text x="30.3" y="126.8">to</text>
<text x="30.8" y="129.6">to</text>
<text x="31.4" y="128.2">send</text>
<text x="32.6" y="126.8">BNC</text>
<text x="33.1" y="129.6">synchronize</text>
<text x="33.9" y="131">with</text>
<text x="35.4" y="128.2">a</text>
<text x="36.2" y="126.8">(Qualisys)</text>
<text x="37.2" y="128.2">short</text>
<text x="37.5" y="131">the</text>
<text x="40.6" y="131">MoCap</text>
<text x="41.5" y="128.2">5V</text>
<text x="41.8" y="129.6">the</text>
<text x="43.9" y="126.8">or</text>
<text x="44.1" y="128.2">signal</text>
<text x="44.9" y="129.6">IEMU</text>
<text x="45.8" y="131">system)</text>
<text x="46.2" y="126.8">RCA</text>
<text x="49" y="129.6">System</text>
<text x="49.1" y="128.2">either</text>
<text x="49.7" y="126.8">(Vicon)</text>
<text x="53.8" y="128.2">way</text>
</g>
</svg>
